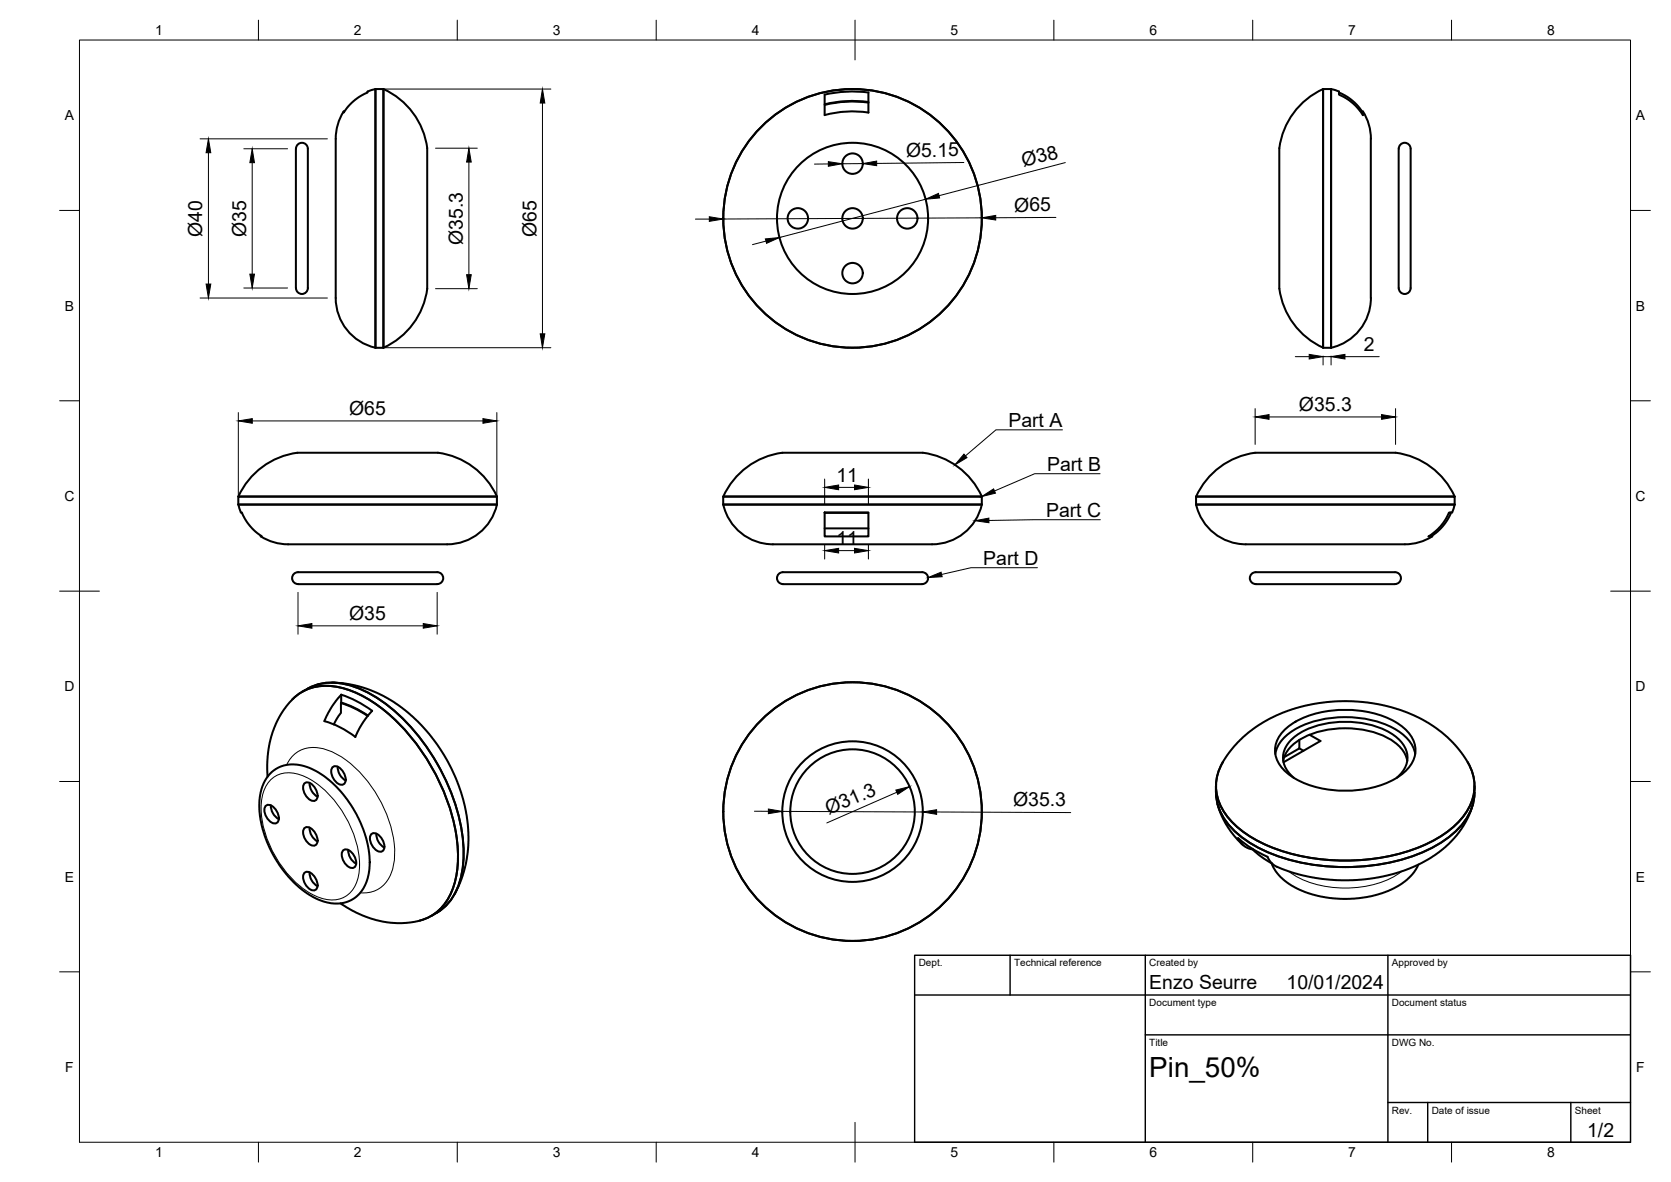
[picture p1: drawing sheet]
<svg xmlns="http://www.w3.org/2000/svg" width="420mm" height="297mm" viewBox="0 0 420 297" stroke-linecap="round" stroke-linejoin="round" font-family="sans-serif">
<!-- layer: Visible -->
<g fill="none" stroke="#000" stroke-width=".51">
<path d="M75 36.2a1.6 1.6 0 0 1 1.9 .1 1.6 1.6 0 0 1 .5 1.7v33.4a2.28 2.28 0 0 1-1 2.4 1.81 1.81 0 0 1-2-2.4v-33a2.58 2.58 0 0 1 .6-2.2zM86.4 28a16.1 16.1 0 0 0-2 9.6v35.2a13.3 13.3 0 0 0 10 14.6M94.4 22.4v65M94.4 22.4h2v65h-2M94.4 22.4a3.1 3.1 0 0 0-2.2 1l-2.8 1.6-1.8 1.7-1.2 1.6v-.3M96.4 22.4a18.6 18.6 0 0 1 11 18.8v26.6a19.5 19.5 0 0 1-2.8 12.5 19.2 19.2 0 0 1-8.2 7.1zM207.3 23.8a28.3 28.3 0 0 1 11.1-.4v4.9a26.9 26.9 0 0 0-11 .6zM218.4 25.8a29.4 29.4 0 0 0-11 .6M218.4 25.6a29.5 29.5 0 0 0-11 .6M332.7 22.4v65M332.7 22.4a18.6 18.6 0 0 0-11 18.8v26.6a19.3 19.3 0 0 0 2.8 12.5 19 19 0 0 0 8.2 7.1M334.7 22.4v65"/>
<path d="M334.7 22.4h-2v65h2M334.7 22.4l2 .7a1.08 1.08 0 0 0 1.1 1.2l1.5 1 1.4 1.1 2 2.5v-.9M336.7 23.3l1.7 .8 1.7 1.2 1.4 1.4 1.2 1.6M342.7 28a12.8 12.8 0 0 1 2 6.9M344.7 34.9v40M352.3 36.2a1.6 1.6 0 0 1 1.9 .1 1.6 1.6 0 0 1 .5 1.7v33.4a2.28 2.28 0 0 1-1 2.4 1.81 1.81 0 0 1-2-2.4v-33a2.58 2.58 0 0 1 .6-2.2zM344.7 74.9a12.8 12.8 0 0 1-10 12.5M110.1 113.8h-30.6a19.5 19.5 0 0 0-12.4 2.8 19 19 0 0 0-7.2 8.2M110.1 113.8a19 19 0 0 1 14.8 11h-65M185.8 119.1a17.9 17.9 0 0 1 14.9-5.3h26.6a19.6 19.6 0 0 1 12.4 2.8 18.9 18.9 0 0 1 7.2 8.2h-65.1a19.8 19.8 0 0 1 4-5.7zM59.9 124.8h65v2h-65zM59.9 126.8a3.2 3.2 0 0 0 1 2.2l1.6 2.8 1.7 1.8 1.6 1.2h-.2a16.2 16.2 0 0 0 9.5 2h35.3a13.3 13.3 0 0 0 14.6-10"/>
<path d="M181.8 126.8h65.1M181.8 126.8v-2h65.1v2M181.9 126.8a13.3 13.3 0 0 0 14.5 10h35.9a13.3 13.3 0 0 0 14.6-10M207.3 128.8h11.1v6h-11.1zM207.3 128.9h11.1M207.3 132.8h11.1M300.7 126.8h65.1M300.7 126.8v-2h65.1v2M300.7 124.8h65.1a18.5 18.5 0 0 0-18.9-11h-26.6a19.5 19.5 0 0 0-12.4 2.8 19 19 0 0 0-7.1 8.2M300.8 126.8a13.3 13.3 0 0 0 14.5 10h32.1a43.8 43.8 0 0 0 9.1-.4l1.5-.5 2.1-1.1h-.9l2.5-2 1.2-1.4 .9-1.5a1.09 1.09 0 0 1 1.3-1.1l.7-2M364.9 128.8l-.9 1.7-1.2 1.7-1.3 1.4-1.7 1.2M74.1 144.1l.8-.3h34a2.32 2.32 0 0 1 2.5 1 1.82 1.82 0 0 1-2.5 2h-33a2.26 2.26 0 0 1-2.4-1 1.49 1.49 0 0 1 .6-1.7z"/>
<path d="M231.9 143.8h-34a2.28 2.28 0 0 0-2.5 1 1.81 1.81 0 0 0 2.5 2h34M231.9 143.8a1.49 1.49 0 0 1 1.5 1.5 1.49 1.49 0 0 1-1.5 1.5M314.9 144.1l.8-.3h34a2.32 2.32 0 0 1 2.5 1 1.82 1.82 0 0 1-2.5 2h-32.9a2.26 2.26 0 0 1-2.5-1 1.49 1.49 0 0 1 .6-1.7zM73.6 175.7a24.8 24.8 0 0 0-6.3 19.5M73.6 175.7a12.8 12.8 0 0 1 13.5-2.5 38.4 38.4 0 0 1 17.6 13.8 49.7 49.7 0 0 1 10.5 28.6 18.1 18.1 0 0 1-4.8 13.1 11 11 0 0 1-4.8 2.6M77.3 173.1l-1.4 .8M77.4 173.1a14.1 14.1 0 0 1 12.1-.4 41.3 41.3 0 0 1 19.1 17 47.1 47.1 0 0 1 8 25.8 17 17 0 0 1-5.6 13.1l-1.2 .8M83.4 171.5l3.5 .3 2.9 .6 3.5 1.1 3.2 1.5 3.4 2 3.1 2.5 3.2 3 2.5 3a39.8 39.8 0 0 1 8.6 30.4l-1.2 4.9-1.9 4.1M85.7 176.7a24 24 0 0 1 6.8 3.2M85.8 176.6l-.1 2.6-1.8 2.9M85.8 174.6l-2.3 2.9-1.9 3.7M85.8 174.6v2"/>
<path d="M85.8 174.6a27.4 27.4 0 0 1 7.8 4l-2.3 2.9-1.9 3.7a23.3 23.3 0 0 0-7.8-4M85.8 176.6a24.3 24.3 0 0 1 6.7 3.2M67.9 194.5l2.1-1.6 2.1-.7 2.4-.1 2.7 .6 2.8 1.4 2.9 2.1 2.9 2.8 1.9 2.5 2 3.2 1.6 3.7 1.1 3.5 .5 3.2v3.1l-.7 3.3-1.3 2.5-1.7 1.6-2 1.1-2.1 .4-2.6-.2-2.5-.9-2.3-1.2-2.6-1.9-2.4-2.4-2.4-3-1.7-2.9-1.4-2.8-1.2-3.5-.6-3.1-.2-3.1 .3-2.9 .8-2.4zM76.5 197a1.61 1.61 0 0 1 2.5 .7 3.1 3.1 0 0 1 .6 3.2 1.61 1.61 0 0 1-2.5-.7 3.1 3.1 0 0 1-.6-3.2zM77.8 196.8a3.9 3.9 0 0 0 2 3.4M83.5 192.9a1.61 1.61 0 0 1 2.5 .7 3.1 3.1 0 0 1 .7 3.2 1.61 1.61 0 0 1-2.5-.6 3.1 3.1 0 0 1-.7-3.3zM84.9 192.7a3.9 3.9 0 0 0 2 3.4M305.7 197.6a13.9 13.9 0 0 0 5.8 12.2 41.5 41.5 0 0 0 24.2 8 47.3 47.3 0 0 0 26.4-5.9 17.6 17.6 0 0 0 8.3-9.8l.3-1.5 .1-3M307.4 191.6l1.6-2.4 2.1-2.5 2.5-2.4 2.4-1.8 3.2-1.8 3.4-1.6 3.2-1.1 3.3-.8a40.7 40.7 0 0 1 33.1 6.6l3.6 3.4 1.7 2 1.6 2.4M307.5 191.6a11.8 11.8 0 0 0 2.1 14.8 34 34 0 0 0 18.7 9 52 52 0 0 0 31.1-3.6 20.5 20.5 0 0 0 10.7-10.6 11.2 11.2 0 0 0-1-9.6M320.7 189.5a10.2 10.2 0 0 1 6.3-6.9 28 28 0 0 1 23.8 .6 9.6 9.6 0 0 1 5 6.3M322.7 191.2a9.4 9.4 0 0 1 6.3-6.4 24.5 24.5 0 0 1 20.9 1.2 7.9 7.9 0 0 1 3.9 5.2"/>
<path d="M323.4 183.1a23.6 23.6 0 0 1 16.5-4.7 20.7 20.7 0 0 1 14.2 5.6 6.7 6.7 0 0 1-1 10 23.6 23.6 0 0 1-16.5 4.7 20.7 20.7 0 0 1-14.1-5.6 6.7 6.7 0 0 1 .9-10zM325.3 195.5a6.1 6.1 0 0 1 .2-10.3 23 23 0 0 1 17.9-3.3 15.4 15.4 0 0 1 9.3 5 5.9 5.9 0 0 1-1.5 8.6M326.7 185.9v2.2l-3.8 2.2M326.7 188.1l1 .6M329.3 184.6l2.7 1.6-9.3 5.4M66.7 202.6a1.61 1.61 0 0 1 2.5 .7 3.1 3.1 0 0 1 .7 3.3 1.61 1.61 0 0 1-2.5-.7 3.1 3.1 0 0 1-.7-3.3zM68.1 202.4a3.9 3.9 0 0 0 2 3.4M76.5 219.5a1.61 1.61 0 0 1 2.5 .6 3.1 3.1 0 0 1 .6 3.3 1.61 1.61 0 0 1-2.5-.7 3.1 3.1 0 0 1-.6-3.2zM76.5 208.2a1.61 1.61 0 0 1 2.5 .7 3.1 3.1 0 0 1 .6 3.2 1.61 1.61 0 0 1-2.5-.6 3.1 3.1 0 0 1-.6-3.3zM77.8 219.2a3.9 3.9 0 0 0 2 3.5M77.8 208a3.9 3.9 0 0 0 2 3.4M86.2 213.8a1.61 1.61 0 0 1 2.5 .7 3.1 3.1 0 0 1 .6 3.3 1.61 1.61 0 0 1-2.5-.7 3.1 3.1 0 0 1-.6-3.3z"/>
<path d="M87.6 213.6a3.9 3.9 0 0 0 2 3.4M93.3 209.7a1.61 1.61 0 0 1 2.5 .7 3.1 3.1 0 0 1 .6 3.3 1.61 1.61 0 0 1-2.5-.7 3.1 3.1 0 0 1-.6-3.3zM94.6 209.5a3.9 3.9 0 0 0 2 3.5M306.2 202.1l1.1 3.2a22.5 22.5 0 0 0 5.2 7M314.9 213.4a21.1 21.1 0 0 0 5 3.6M315 213.4l-1.1-.2-1-.5-1-1-.6-1.1a27.6 27.6 0 0 0 7.4 4.7M319.7 216.9l.9 1.8 1.5 1.8 2.1 1.7 2 1.1 2 .9 3.1 .9 3.2 .6 3.1 .2 3.1-.1 3-.4 2.6-.6 2.9-1 2.4-1.2 2.1-1.5 1.8-1.9 1.1-1.9M370.3 202.1l-1.2 3.5-2.1 3.4-3 3.3-3.7 2.9a43.1 43.1 0 0 1-30.8 5.2l-4.7-1.2-4-1.5-1.3-1.1-.8-1.3M85.6 227l3.2 1.9 3.1 1.4 2.7 .9 3.6 .7a22 22 0 0 0 7.4-.5M109.8 229.4l-1.4 .8"/>
<circle cx="200.6" cy="54.9" r="2.57"/>
<circle cx="214.4" cy="54.9" r="19"/>
<circle cx="214.4" cy="54.9" r="2.57"/>
<circle cx="214.4" cy="41.1" r="2.57"/>
<circle cx="214.4" cy="54.9" r="32.5"/>
<circle cx="228.1" cy="54.9" r="2.57"/>
<circle cx="214.4" cy="68.6" r="2.57"/>
<circle cx="214.4" cy="204" r="15.7"/>
<circle cx="214.4" cy="204" r="17.7"/>
<circle cx="214.4" cy="204" r="32.5"/>
</g>
<!-- layer: Visible Narrow -->
<path d="M68 196a7.4 7.4 0 0 1 8.7-.8 26.3 26.3 0 0 1 12.7 16 16 16 0 0 1-.1 11.4 6.6 6.6 0 0 1-8.6 3.1 23.2 23.2 0 0 1-12.2-11.9 20.5 20.5 0 0 1-2.2-14.9l.5-1.1zM72.1 192.2a7.5 7.5 0 0 1 9.6-3.9 24.5 24.5 0 0 1 12.6 10.7 27.8 27.8 0 0 1 4.8 17.7 8.2 8.2 0 0 1-6.1 7.6l-2.4 .1M324 219a25.1 25.1 0 0 0 18.4 3.9 21.3 21.3 0 0 0 10.1-3.9" fill="none" stroke="#000" stroke-width=".25"/>
<!-- layer: BORDER -->
<g fill="none" stroke="#000" stroke-width=".25">
<path d="M20 10.1h390v276.9h-390zM65 5.1v5M115 5.1v5M165 5.1v5M215 5.1v10M265 5.1v5M315 5.1v5M365 5.1v5M15 52.9h5M410 52.9h5M15 100.7h5M410 100.7h5"/>
<path d="M15 148.6h10M405 148.6h10M15 196.4h5M410 196.4h5M15 244.2h5M410 244.2h5M65 287v5M115 287v5M165 287v5M215 282.1v9.9M265 287v5M315 287v5"/>
<path d="M365 287v5"/>
</g>
<!-- layer: TITLEBLOCK -->
<path d="M230 240.1h180v46.9h-180zM230 250h180M254 240.1v9.9M288 240.1v46.9M349 240.1v46.9M288 260.1h122M349 277.1h61M359 277.1v9.9M395 277.1v9.9" fill="none" stroke="#000" stroke-width=".36"/>
<!-- layer: FD_Dimensions -->
<g fill="none" stroke="#000" stroke-width=".25">
<path d="M50.3 34.9h32M52.4 38.4v33M61.3 37.4h11M96.5 22.4h42M109.5 37.2h10.5M136.4 25.9v58M63.4 40.9v28M117.9 40.7v28.3M174.9 55.1h3.5M208.3 41.2h-3.5M216.9 41.1l-5.1 .1M232.7 50.1l-36.7 9.6"/>
<path d="M242.4 40.8l-22 .3M246.8 54.7l-64.9 .3M265.5 54.6l-15.1 .1M267.9 40.9l-31.8 8.3M50.3 74.9h32M61.3 72.4h11M109.5 72.5h10.5M192.6 60.6l-3.4 .9M96.5 87.4h42M325.7 89.6h3.5M332.7 89.5v2.2M332.7 89.6h2"/>
<path d="M334.7 89.5v2.2M338.2 89.6h8.6M59.9 103.7v21M63.4 105.8h58M124.9 103.7v21M315.6 102.7v9M319.1 104.8h28.3M350.9 102.7v9M207.3 120.4v6.3M207.3 136.9v3.6M210.9 122.5h4M210.9 138.4h4"/>
<path d="M218.4 120.4v6.3M218.4 136.9v3.6M74.9 148.9v10.5M78.4 157.3h28M109.9 148.9v10.5M225.5 199.1l-17.6 7.7M189.7 203.9h3.5M196.7 203.9l35.3 .2M235.5 204.1l33.7 .1"/>
</g>
<g fill="#000" stroke="#000" stroke-width=".25">
<path d="M52.4 34.9l.6 3.5h-1.2zM136.4 22.4l.6 3.5h-1.2zM63.4 37.4l.6 3.5h-1.2zM117.9 37.2l.6 3.5h-1.2zM178.4 54.5l3.5 .5-3.5 .6zM208.3 40.6l3.5 .6-3.5 .6zM216.9 41.1l3.5-.6v1.1zM232.7 50.1l3.3-1.5 .3 1.1zM246.8 54.7l3.6-.6v1.2zM51.8 71.4h1.2l-.6 3.5zM62.8 68.9h1.2l-.6 3.5zM117.3 69h1.2l-.6 3.5z"/>
<path d="M192.4 60l3.6-.3-3.3 1.5zM135.8 83.9h1.2l-.6 3.5zM329.2 89.1l3.5 .5-3.5 .6zM334.7 89.6l3.5-.5v1.1zM59.9 105.8l3.5-.6v1.2zM121.4 105.2l3.5 .6-3.5 .6zM315.6 104.8l3.5-.6v1.2zM347.4 104.2l3.5 .6-3.5 .6zM207.3 122.5l3.6-.6v1.2zM207.3 138.4l3.6-.6v1.2zM214.9 121.9l3.5 .6-3.5 .6zM214.9 137.8l3.5 .6-3.5 .6z"/>
<path d="M74.9 157.3l3.5-.6v1.2zM106.4 156.7l3.5 .6-3.5 .6zM225.3 198.6l3.4-.9-3 1.9zM193.2 203.3l3.5 .6-3.5 .6zM232 204.1l3.5-.6v1.1z"/>
</g>
<!-- layer: Leaders -->
<path d="M242.4 114.1l.7 .9-3 1.8zM245.2 130.9l3.4-.7 .1 1.2zM246.8 124.8l3-1.9 .5 1zM233.3 145.1l3.3-1.3 .3 1.1z" fill="#000" stroke="#000" stroke-width=".25"/>
<path d="M267.1 108h-16.7l-7.6 6.6M276.6 119h-16.4l-10.1 4.4M276.7 130.6l-28 .2M260.9 142.7h-16.8l-7.4 1.7" fill="none" stroke="#000" stroke-width=".25"/>
<text font-size="7" x="289" y="270.6">Pin_50%</text>
<g font-size="4.9">
<text x="227.8" y="39.4" transform="rotate(-1 227.8 39.4)">Ø5.15</text>
<text x="257.4" y="42" transform="rotate(-15 257.4 42)">Ø38</text>
<text x="255" y="53.2">Ø65</text>
<text x="50.9" y="59.5" transform="rotate(-90 50.9 59.5)">Ø40</text>
<text x="61.9" y="59.5" transform="rotate(-90 61.9 59.5)">Ø35</text>
<text x="134.9" y="59.5" transform="rotate(-90 134.9 59.5)">Ø65</text>
<text x="116.4" y="61.5" transform="rotate(-90 116.4 61.5)">Ø35.3</text>
<text x="342.9" y="88.2">2</text>
<text x="87.8" y="104.2">Ø65</text>
<text x="253.6" y="107.3">Part A</text>
<text x="326.6" y="103.2">Ø35.3</text>
<text x="263.3" y="118.3">Part B</text>
<text x="210.3" y="121.1">11</text>
<text x="263" y="129.9">Part C</text>
<text x="210.3" y="137">11</text>
<text x="247.2" y="142">Part D</text>
<text x="87.8" y="155.7">Ø35</text>
<text x="254.7" y="202.6">Ø35.3</text>
<text x="208.4" y="204.9" transform="rotate(-24 208.4 204.9)">Ø31.3</text>
<text x="289" y="248.5">Enzo Seurre</text>
<text x="323.5" y="248.5">10/01/2024</text>
<text x="399.1" y="285.7">1/2</text>
</g>
<g font-size="3.5">
<text x="39" y="8.8">1</text>
<text x="89" y="8.8">2</text>
<text x="139" y="8.8">3</text>
<text x="189" y="8.8">4</text>
<text x="239" y="8.8">5</text>
<text x="289" y="8.8">6</text>
<text x="339" y="8.8">7</text>
<text x="389" y="8.8">8</text>
<text x="16.3" y="30.2">A</text>
<text x="411.3" y="30.2">A</text>
<text x="16.3" y="78">B</text>
<text x="411.3" y="78">B</text>
<text x="16.2" y="125.9">C</text>
<text x="411.2" y="125.9">C</text>
<text x="16.2" y="173.7">D</text>
<text x="411.2" y="173.7">D</text>
<text x="16.3" y="221.6">E</text>
<text x="411.3" y="221.6">E</text>
<text x="16.4" y="269.4">F</text>
<text x="411.4" y="269.4">F</text>
<text x="39" y="290.8">1</text>
<text x="89" y="290.8">2</text>
<text x="139" y="290.8">3</text>
<text x="189" y="290.8">4</text>
<text x="239" y="290.8">5</text>
<text x="289" y="290.8">6</text>
<text x="339" y="290.8">7</text>
<text x="389" y="290.8">8</text>
</g>
<g font-size="2.5">
<text x="231" y="242.9">Dept.</text>
<text x="255" y="242.9">Technical reference</text>
<text x="289" y="242.9">Created by</text>
<text x="350" y="242.9">Approved by</text>
<text x="289" y="252.8">Document type</text>
<text x="350" y="252.8">Document status</text>
<text x="289" y="262.9">Title</text>
<text x="350" y="262.9">DWG No.</text>
<text x="350" y="279.9">Rev.</text>
<text x="360" y="279.9">Date of issue</text>
<text x="396" y="279.9">Sheet</text>
</g>
</svg>
